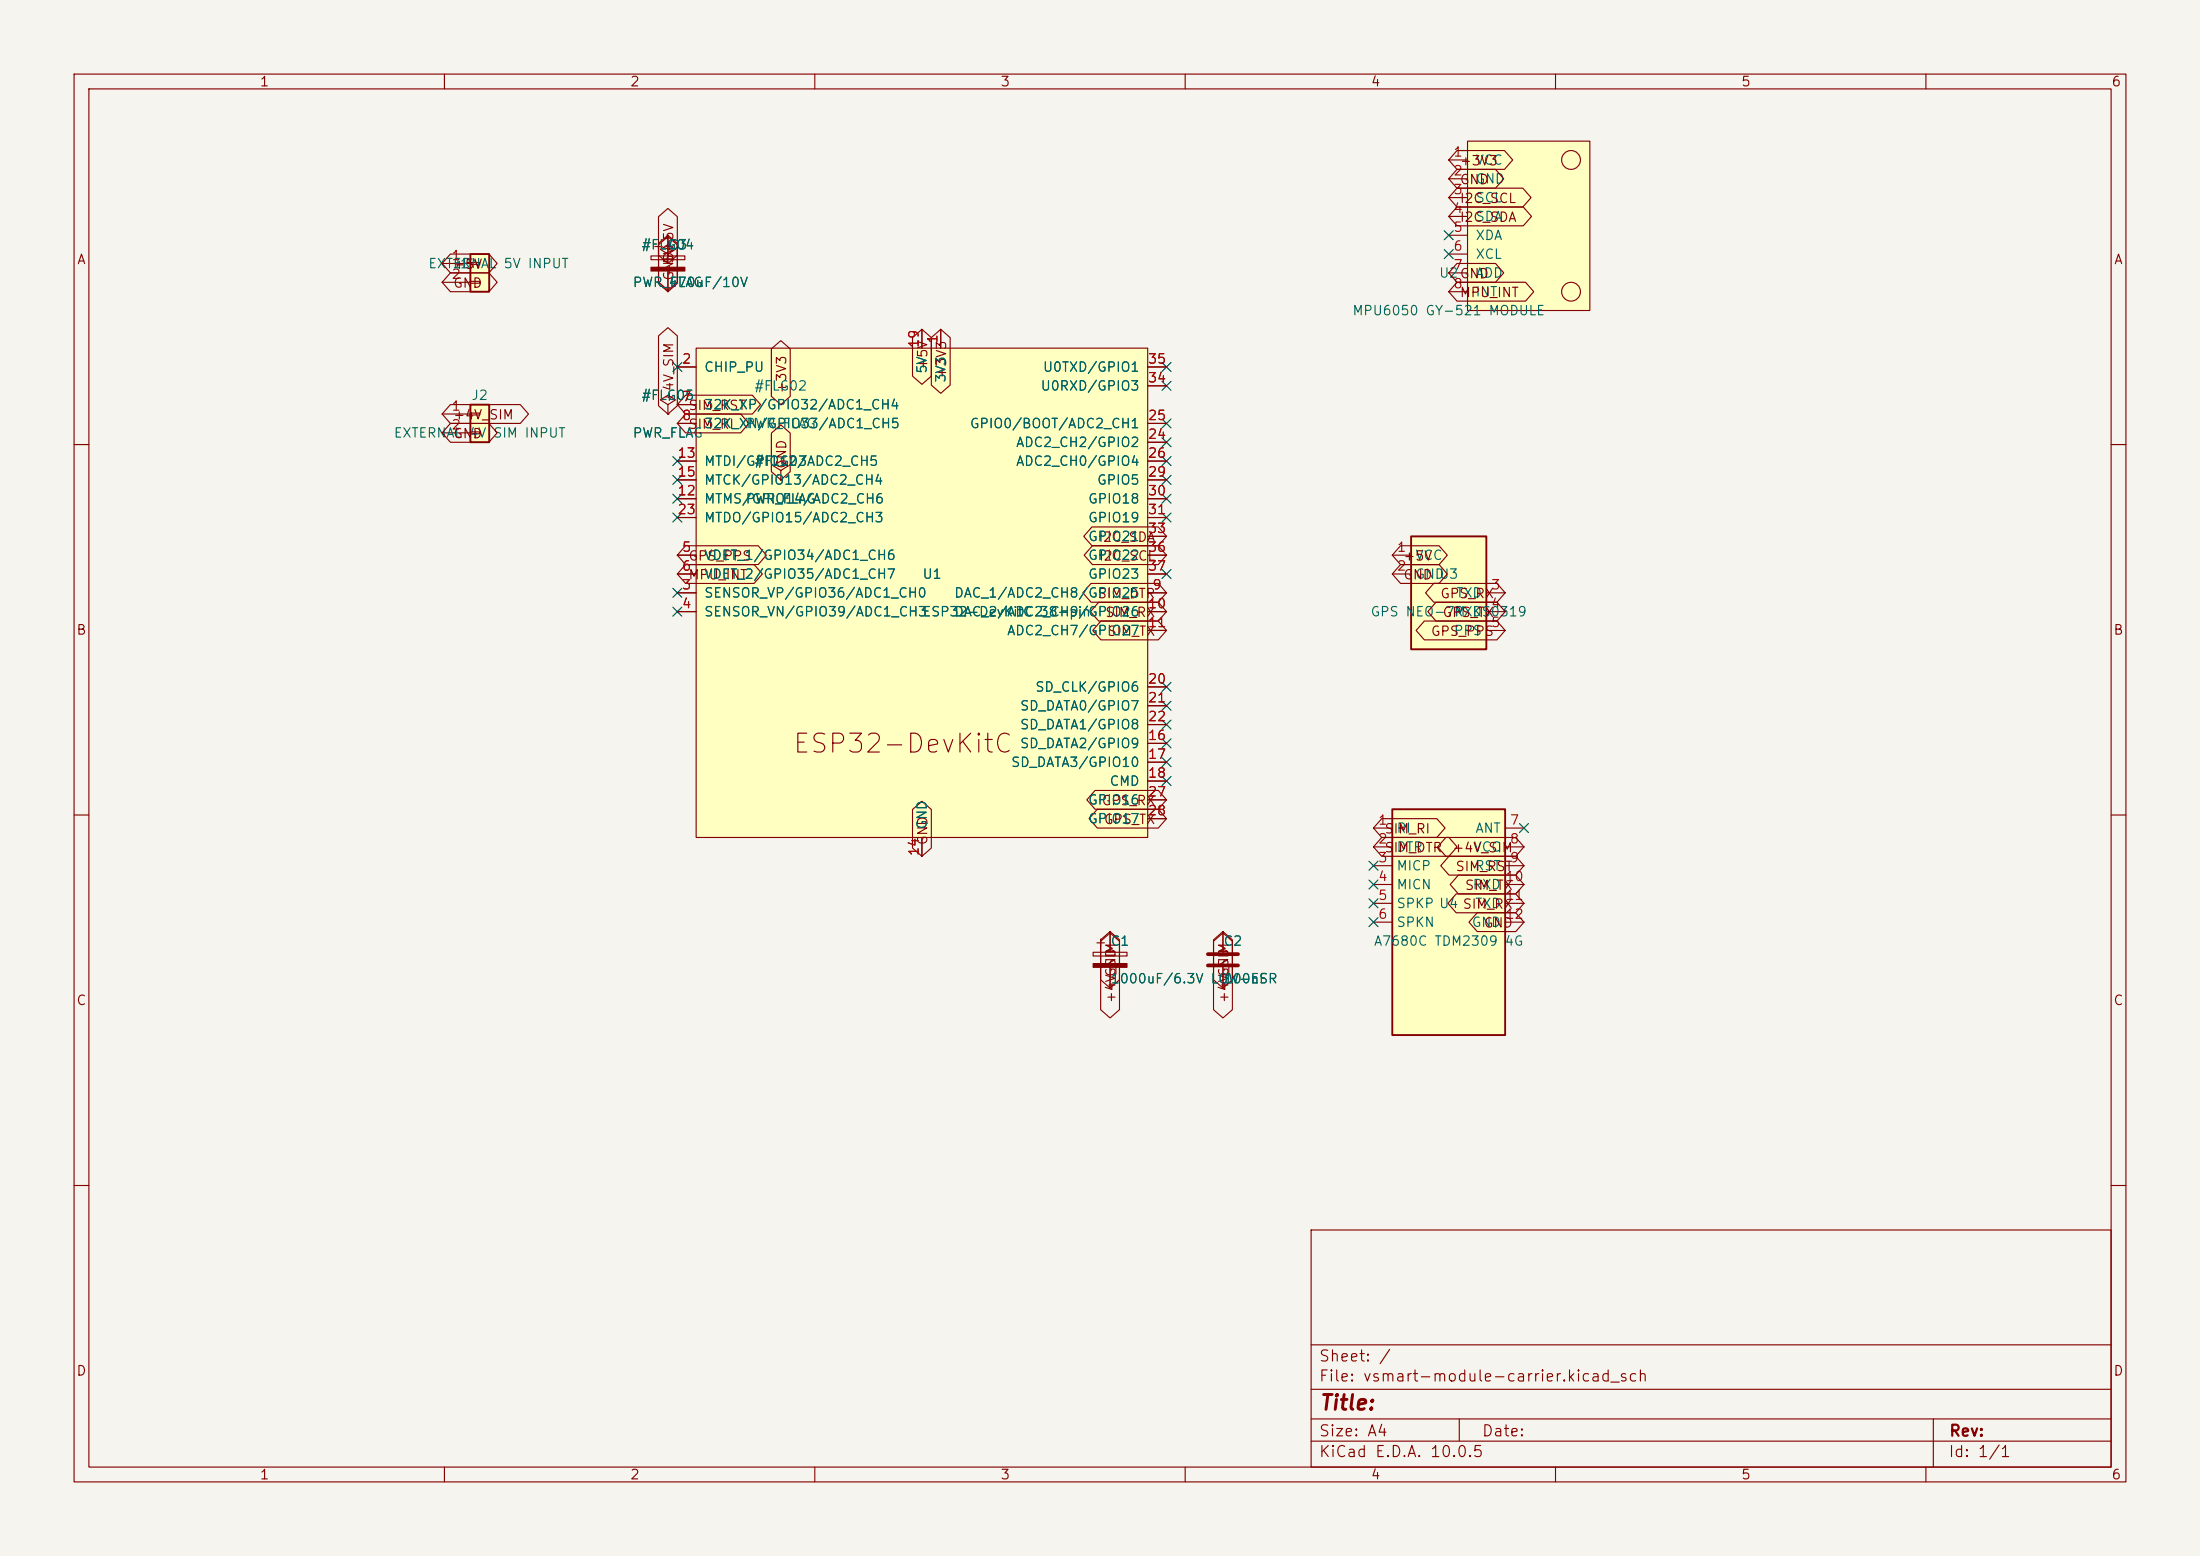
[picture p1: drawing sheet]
<svg xmlns="http://www.w3.org/2000/svg" width="297mm" height="210mm" viewBox="0 0 297 210" stroke-linecap="round" stroke-linejoin="round" font-family="sans-serif">
<path d="M0 0h297v210h-297z" fill="#f5f4ef" stroke="#f5f4ef" stroke-width=".14"/>
<g fill="none" stroke="#840000" stroke-width=".15">
<path d="M10 10h277v190h-277zM12 12h273v186h-273zM60 10v2M110 10v2M160 10v2M210 10v2M260 10v2M10 60h2M285 60h2M10 110h2M285 110h2M10 160h2"/>
<path d="M177 166h108v32h-108zM285 160h2M60 198v2M110 198v2M160 198v2M177 194.5h108M177 191.5h108M177 187.5h108M177 181.5h108M197 191.5v3M210 198v2M260 198v2"/>
<path d="M261 191.5v6.5"/>
</g>
<path d="M63.5 34.3h2.5v5.1h-2.5z" fill="#ffffc2"/>
<path d="M63.5 34.3h2.5v5.1h-2.5z" fill="none" stroke="#840000" stroke-width=".25"/>
<path d="M59.7 35.6h3.8M59.7 38.1h3.8M63.5 35.4h1.3v.3h-1.3zM63.5 38h1.3v.2h-1.3z" fill="none" stroke="#840000" stroke-width=".15"/>
<path d="M190.5 72.4h10.2v15.2h-10.2z" fill="#ffffc2"/>
<path d="M190.5 72.4h10.2v15.2h-10.2z" fill="none" stroke="#840000" stroke-width=".25"/>
<g fill="none" stroke="#840000" stroke-width=".15">
<path d="M90.2 54.6l1-.6-1-.7-1 .7 1 .6v1.3M90.2 55.9h.1M188 74.9h2.5M188 77.5h2.5M200.7 80h2.5M200.7 82.6h2.5M200.7 85.1h2.5M147.6 128.5h4.5v.5h-4.5zM148.1 127.3h1M148.6 126.7v1.1M149.9 125.7v2.8M149.9 130.6v2.8"/>
<path d="M165.1 125.7v2.8M165.1 130.6v2.8"/>
</g>
<path d="M163.1 128.8h4M163.1 130.3h4" fill="none" stroke="#840000" stroke-width=".51"/>
<path d="M147.6 130h4.5v.6h-4.5z" fill="#840000" stroke="#840000" stroke-width=".15"/>
<path d="M188 109.2h15.2v30.5h-15.2z" fill="#ffffc2"/>
<path d="M188 109.2h15.2v30.5h-15.2z" fill="none" stroke="#840000" stroke-width=".25"/>
<path d="M185.4 111.8h2.6M185.4 114.3h2.6M185.4 116.8h2.6M185.4 119.4h2.6M203.2 111.8h2.5M203.2 114.3h2.5M203.2 116.8h2.5M203.2 119.4h2.5M185.4 121.9h2.6M185.4 124.5h2.6M203.2 121.9h2.5M203.2 124.5h2.5" fill="none" stroke="#840000" stroke-width=".15"/>
<path d="M198.1 19.1h16.5v22.8h-16.5z" fill="#ffffc2"/>
<g fill="none" stroke="#840000" stroke-width=".15">
<path d="M198.1 19.1h16.5v22.8h-16.5zM87.9 34.5h4.6v.6h-4.6zM88.4 33.3h1M88.9 32.8v1M90.2 34.3l1-.6-1-.7-1 .7 1 .6v1.3M90.2 35.6h.1M90.2 31.8v2.7M90.2 36.6v2.8M195.6 21.6h2.5M195.6 24.1h2.5M195.6 26.7h2.5M195.6 29.2h2.5"/>
<path d="M195.6 31.8h2.5M195.6 34.3h2.5M195.6 36.8h2.5M195.6 39.4h2.5M105.4 53.3l1-.6-1-.6-1 .6 1 .6v1.3M105.4 54.6h.1"/>
<circle cx="212.1" cy="21.6" r="1.27"/>
<circle cx="212.1" cy="39.4" r="1.27"/>
</g>
<path d="M87.9 36.1h4.6v.5h-4.6z" fill="#840000" stroke="#840000" stroke-width=".15"/>
<path d="M94 47h60.9v66h-60.9z" fill="#ffffc2"/>
<g fill="none" stroke="#840000" stroke-width=".15">
<path d="M91.4 49.5h2.6M91.4 54.6h2.6M91.4 57.2h2.6M94 47h60.9v66h-60.9zM124.5 44.5v2.5M127 44.5v2.5M154.9 49.5h2.6M154.9 57.2h2.6M154.9 59.7h2.6M154.9 52.1h2.6M91.4 74.9h2.6M91.4 77.5h2.6"/>
<path d="M91.4 67.3h2.6M91.4 62.2h2.6M91.4 64.8h2.6M91.4 69.9h2.6M105.4 63.5l1-.6-1-.7-1 .7 1 .6v1.3M105.4 64.8h.1M154.9 74.9h2.6M154.9 77.5h2.6M154.9 67.3h2.6M154.9 62.2h2.6M154.9 64.8h2.6M154.9 69.9h2.6"/>
<path d="M154.9 72.4h2.6M91.4 80h2.6M91.4 82.6h2.6M154.9 80h2.6M154.9 82.6h2.6M154.9 85.1h2.6M154.9 92.7h2.6M154.9 95.3h2.6M154.9 97.8h2.6M124.5 113v2.6M154.9 100.3h2.6M154.9 102.9h2.6"/>
<path d="M154.9 105.4h2.6M154.9 108h2.6M154.9 110.5h2.6"/>
</g>
<path d="M63.5 54.6h2.5v5.1h-2.5z" fill="#ffffc2"/>
<path d="M63.5 54.6h2.5v5.1h-2.5z" fill="none" stroke="#840000" stroke-width=".25"/>
<g fill="none" stroke="#840000" stroke-width=".15">
<path d="M60.8 34.3h5.2l1.1 1.3-1.1 1.2h-5.2l-1.1-1.2zM60.8 36.8h5.2l1.1 1.3-1.1 1.3h-5.2l-1.1-1.3zM88.9 29.2l1.3-1.1 1.2 1.1v5.2l-1.2 1.2-1.3-1.2zM88.9 33.1l1.3-1.2 1.2 1.2v5.2l-1.2 1.1-1.3-1.1zM88.9 32.9l1.3-1.1 1.2 1.1v5.2l-1.2 1.1-1.3-1.1zM90.2 35.6h.1M90.2 31.8v2.7M90.2 36.6v2.8M196.7 38.1h9.2l1.2 1.3-1.2 1.2h-9.2l-1.1-1.2zM196.7 35.6h5.2l1.1 1.2-1.1 1.3h-5.2l-1.1-1.3zM196.7 27.9h8.9l1.2 1.3-1.2 1.3h-8.9l-1.1-1.3zM196.7 25.4h8.9l1.1 1.3-1.1 1.2h-8.9l-1.1-1.2z"/>
<path d="M196.7 22.9h5.2l1.1 1.2-1.1 1.3h-5.2l-1.1-1.3zM196.7 20.3h6.4l1.1 1.3-1.1 1.3h-6.4l-1.1-1.3zM59.7 55.9h3.8M59.7 58.4h3.8M60.8 57.1h5.2l1.1 1.3-1.1 1.3h-5.2l-1.1-1.3zM60.8 54.6h9.4l1.2 1.3-1.2 1.3h-9.4l-1.1-1.3zM63.5 55.8h1.3v.2h-1.3zM63.5 58.3h1.3v.2h-1.3zM88.9 45.3l1.3-1.1 1.2 1.1v9.5l-1.2 1.1-1.3-1.1zM90.2 55.9h.1M91.4 49.5h2.6M91.4 54.6h2.6"/>
<path d="M91.4 57.2h2.6M92.6 55.9h7.4l1.1 1.3-1.1 1.2h-7.4l-1.2-1.2zM92.6 53.3h9l1.1 1.3-1.1 1.3h-9l-1.2-1.3zM104.1 47.1l1.3-1.1 1.3 1.1v6.4l-1.3 1.1-1.3-1.1zM104.1 58.5l1.3-1.2 1.3 1.2v5.2l-1.3 1.1-1.3-1.1zM105.4 54.6h.1M123.2 45.6l1.3-1.1 1.2 1.1v5.2l-1.2 1.1-1.3-1.1zM124.5 44.5v2.5M125.7 45.6l1.3-1.1 1.3 1.1v6.4l-1.3 1.1-1.3-1.1zM127 44.5v2.5M154.9 49.5h2.6M154.9 57.2h2.6"/>
<path d="M154.9 59.7h2.6M154.9 52.1h2.6M91.4 74.9h2.6M91.4 77.5h2.6M91.4 67.3h2.6M91.4 62.2h2.6M91.4 64.8h2.6M91.4 69.9h2.6M92.6 73.7h9.8l1.1 1.2-1.1 1.3h-9.8l-1.2-1.3zM92.6 76.2h9.2l1.1 1.3-1.1 1.2h-9.2l-1.2-1.2zM105.4 64.8h.1M147.3 78.7h9.1l1.1 1.3-1.1 1.3h-9.1l-1.1-1.3z"/>
<path d="M147.4 71.1h9l1.1 1.3-1.1 1.3h-9l-1.1-1.3zM147.5 73.7h8.9l1.1 1.2-1.1 1.3h-8.9l-1.1-1.3zM154.9 74.9h2.6M154.9 77.5h2.6M154.9 67.3h2.6M154.9 62.2h2.6M154.9 64.8h2.6M154.9 69.9h2.6M154.9 72.4h2.6M189.1 76.2h5.2l1.1 1.3-1.1 1.2h-5.2l-1.1-1.2zM189.1 73.7h5.2l1.1 1.2-1.1 1.3h-5.2l-1.1-1.3zM193.6 78.7h8.5l1.1 1.3-1.1 1.3h-8.5l-1.2-1.3z"/>
<path d="M91.4 80h2.6M91.4 82.6h2.6M148.3 81.3h8.1l1.1 1.3-1.1 1.2h-8.1l-1.1-1.2zM148.6 83.8h7.8l1.1 1.3-1.1 1.3h-7.8l-1.1-1.3zM154.9 80h2.6M154.9 82.6h2.6M154.9 85.1h2.6M154.9 92.7h2.6M154.9 95.3h2.6M154.9 97.8h2.6M192.3 83.8h9.8l1.1 1.3-1.1 1.3h-9.8l-1.1-1.3zM193.9 81.3h8.2l1.1 1.3-1.1 1.2h-8.2l-1.2-1.2z"/>
<path d="M123.2 109.3l1.3-1.2 1.2 1.2v5.2l-1.2 1.1-1.3-1.1zM124.5 113v2.6M147.8 106.7h8.6l1.1 1.3-1.1 1.2h-8.6l-1.1-1.2zM148.1 109.2h8.3l1.1 1.3-1.1 1.3h-8.3l-1.1-1.3zM154.9 100.3h2.6M154.9 102.9h2.6M154.9 105.4h2.6M154.9 108h2.6M154.9 110.5h2.6M186.5 110.5h7.5l1.1 1.3-1.1 1.2h-7.5l-1.1-1.2zM186.5 113h9.1l1.1 1.3-1.1 1.3h-9.1l-1.1-1.3zM195.2 113h9.4l1.1 1.3-1.1 1.3h-9.4l-1.1-1.3z"/>
<path d="M195.6 115.6h9l1.1 1.2-1.1 1.3h-9l-1.1-1.3zM196.9 118.1h7.7l1.1 1.3-1.1 1.3h-7.7l-1.1-1.3zM148.6 127l1.3-1.1 1.2 1.1v5.2l-1.2 1.2-1.3-1.2zM148.6 126.8l1.3-1.1 1.2 1.1v9.5l-1.2 1.1-1.3-1.1zM149.9 125.7v2.8M149.9 130.6v2.8M163.8 126.8l1.3-1.1 1.3 1.1v9.5l-1.3 1.1-1.3-1.1zM163.8 127l1.3-1.1 1.3 1.1v5.2l-1.3 1.2-1.3-1.2zM165.1 125.7v2.8M165.1 130.6v2.8M196.6 120.6h8l1.1 1.3-1.1 1.3h-8l-1.1-1.3zM199.4 123.2h5.2l1.1 1.3-1.1 1.2h-5.2l-1.1-1.2z"/>
</g>
<g fill="none" stroke="#000084" stroke-width=".15">
<path d="M195 31.1l1.2 1.3M195 33.7l1.2 1.2M196.2 31.1l-1.2 1.3M196.2 33.7l-1.2 1.2M90.8 48.9l1.2 1.2M92 48.9l-1.2 1.2M156.9 59.1l1.2 1.2M156.9 56.5l1.2 1.3M156.9 51.5l1.2 1.2M156.9 48.9l1.2 1.2M158.1 59.1l-1.2 1.2M158.1 56.5l-1.2 1.3"/>
<path d="M158.1 51.5l-1.2 1.2M158.1 48.9l-1.2 1.2M90.8 61.6l1.2 1.2M90.8 79.4l1.2 1.2M90.8 69.2l1.2 1.3M90.8 64.2l1.2 1.2M90.8 66.7l1.2 1.2M92 61.6l-1.2 1.2M92 79.4l-1.2 1.2M92 69.2l-1.2 1.3M92 64.2l-1.2 1.2M92 66.7l-1.2 1.2"/>
<path d="M156.9 76.9l1.2 1.2M156.9 61.6l1.2 1.2M156.9 64.2l1.2 1.2M156.9 66.7l1.2 1.2M156.9 69.2l1.2 1.3M158.1 76.9l-1.2 1.2M158.1 61.6l-1.2 1.2M158.1 64.2l-1.2 1.2M158.1 66.7l-1.2 1.2M158.1 69.2l-1.2 1.3M90.8 81.9l1.2 1.3M92 81.9l-1.2 1.3"/>
<path d="M156.9 97.2l1.2 1.2M156.9 94.6l1.2 1.3M156.9 92.1l1.2 1.2M156.9 99.7l1.2 1.2M158.1 97.2l-1.2 1.2M158.1 94.6l-1.2 1.3M158.1 92.1l-1.2 1.2M158.1 99.7l-1.2 1.2M156.9 104.8l1.2 1.2M156.9 102.3l1.2 1.2M158.1 104.8l-1.2 1.2M158.1 102.3l-1.2 1.2"/>
<path d="M184.8 116.2l1.2 1.2M184.8 118.8l1.2 1.2M186 116.2l-1.2 1.2M186 118.8l-1.2 1.2M205.1 111.2l1.2 1.2M206.3 111.2l-1.2 1.2M184.8 121.3l1.2 1.2M184.8 123.9l1.2 1.2M186 121.3l-1.2 1.2M186 123.9l-1.2 1.2"/>
</g>
<text font-size="2.5" fill="#840000" x="106.8" y="102.3">ESP32-DevKitC</text>
<text font-size="2" fill="#840000" x="178" y="190.8">Title:</text>
<g font-size="1.5" fill="#840000">
<text x="178" y="184.1">Sheet: /</text>
<text x="178" y="186.8">File: vsmart-module-carrier.kicad_sch</text>
<text x="178" y="197">KiCad E.D.A. 10.0.5</text>
<text x="178" y="194.2">Size: A4</text>
<text x="200" y="194.2">Date:</text>
<text x="263" y="197">Id: 1/1</text>
<text x="263" y="194.2">Rev:</text>
</g>
<g font-size="1.3" fill="#840000">
<text x="35" y="12">1</text>
<text x="85" y="12">2</text>
<text x="135" y="12">3</text>
<text x="185" y="12">4</text>
<text x="235" y="12">5</text>
<text x="285" y="12">6</text>
<text x="197" y="22.6">+3V3</text>
<text x="197" y="27.7">I2C_SCL</text>
<text x="197" y="25.2">GND</text>
<text x="10.3" y="36">A</text>
<text x="197" y="30.3">I2C_SDA</text>
<text x="285.3" y="36">A</text>
<text x="61.1" y="36.6">+5V</text>
<text x="61.1" y="39.2">GND</text>
<text x="91.2" y="38" transform="rotate(-90 91.2 38)">GND+5V</text>
<text x="91.2" y="37.3" transform="rotate(-90 91.2 37.3)">+5V</text>
<text x="197" y="40.4">MPU_INT</text>
<text x="106.5" y="53.2" transform="rotate(-90 106.5 53.2)">+3V3</text>
<text x="125.5" y="50" transform="rotate(-90 125.5 50)">+5V</text>
<text x="128.1" y="51.2" transform="rotate(-90 128.1 51.2)">+3V3</text>
<text x="61.1" y="59.5">GND</text>
<text x="61.1" y="56.9">+4V_SIM</text>
<text x="91.2" y="54.5" transform="rotate(-90 91.2 54.5)">+4V_SIM</text>
<text x="92.8" y="58.2">SIM_RI</text>
<text x="92.8" y="55.7">SIM_RST</text>
<text x="106.5" y="63.4" transform="rotate(-90 106.5 63.4)">GND</text>
<text x="92.8" y="76">GPS_PPS</text>
<text x="148.2" y="73.4">I2C_SDA</text>
<text x="148.3" y="76">I2C_SCL</text>
<text x="189.4" y="76">+5V</text>
<text x="92.8" y="78.5">MPU_INT</text>
<text x="148.1" y="81.1">SIM_DTR</text>
<text x="149.1" y="83.6">SIM_RX</text>
<text x="189.4" y="78.5">GND U3</text>
<text x="194.3" y="81.1">GPS_RX</text>
<text x="194.6" y="83.6">GPS_TX</text>
<text x="10.2" y="86">B</text>
<text x="149.4" y="86.1">SIM_TX</text>
<text x="193.1" y="86.1">GPS_PPS</text>
<text x="285.2" y="86">B</text>
<text x="148.6" y="109">GPS_RX</text>
<text x="148.9" y="111.5">GPS_TX</text>
<text x="186.8" y="112.8">SIM_RI</text>
<text x="125.5" y="114.2" transform="rotate(-90 125.5 114.2)">GND</text>
<text x="186.8" y="115.4">SIM_DTR</text>
<text x="196" y="115.4">+4V_SIM</text>
<text x="196.4" y="117.9">SIM_RST</text>
<text x="197.7" y="120.4">SIM_TX</text>
<text x="200.2" y="125.5">GND</text>
<text x="150.9" y="131.9" transform="rotate(-90 150.9 131.9)">GND</text>
<text x="166.2" y="131.9" transform="rotate(-90 166.2 131.9)">GND</text>
<text x="10.2" y="136">C</text>
<text x="150.9" y="135.5" transform="rotate(-90 150.9 135.5)">+4V_SIM</text>
<text x="166.2" y="135.5" transform="rotate(-90 166.2 135.5)">+4V_SIM</text>
<text x="285.2" y="136">C</text>
<text x="10.2" y="186">D</text>
<text x="285.2" y="186">D</text>
<text x="35" y="200">1</text>
<text x="85" y="200">2</text>
<text x="135" y="200">3</text>
<text x="185" y="200">4</text>
<text x="235" y="200">5</text>
<text x="285" y="200">6</text>
</g>
<g font-size="1.3" fill="#a90000">
<text x="196.1" y="21.5">1</text>
<text x="196.1" y="24">2</text>
<text x="196.1" y="26.5">3</text>
<text x="196.1" y="29.1">4</text>
<text x="60.9" y="35.4">1</text>
<text x="196.1" y="31.6">5</text>
<text x="196.1" y="34.2">6</text>
<text x="60.9" y="38">2</text>
<text x="196.1" y="36.7">7</text>
<text x="196.1" y="39.2">8</text>
<text x="124.3" y="47.1" transform="rotate(-90 124.3 47.1)">19</text>
<text x="126.9" y="46.5" transform="rotate(-90 126.9 46.5)">1</text>
<text x="92" y="49.4">2</text>
<text x="154.9" y="51.9">34</text>
<text x="154.9" y="49.4">35</text>
<text x="60.9" y="55.7">1</text>
<text x="60.9" y="58.3">2</text>
<text x="92" y="54.5">7</text>
<text x="92" y="57">8</text>
<text x="154.9" y="59.6">24</text>
<text x="154.9" y="57">25</text>
<text x="91.4" y="62.1">13</text>
<text x="91.4" y="64.6">15</text>
<text x="154.9" y="62.1">26</text>
<text x="154.9" y="64.6">29</text>
<text x="91.4" y="67.2">12</text>
<text x="91.4" y="69.7">23</text>
<text x="154.9" y="67.2">30</text>
<text x="154.9" y="69.7">31</text>
<text x="92" y="74.8">5</text>
<text x="92" y="77.3">6</text>
<text x="154.9" y="72.3">33</text>
<text x="154.9" y="74.8">36</text>
<text x="154.9" y="77.3">37</text>
<text x="188.5" y="74.8">1</text>
<text x="188.5" y="77.3">2</text>
<text x="92" y="79.9">3</text>
<text x="92" y="82.4">4</text>
<text x="154.9" y="82.4">10</text>
<text x="155.5" y="79.9">9</text>
<text x="201.2" y="79.9">3</text>
<text x="201.2" y="82.4">4</text>
<text x="154.9" y="85">11</text>
<text x="201.2" y="85">5</text>
<text x="154.9" y="92.6">20</text>
<text x="154.9" y="95.1">21</text>
<text x="154.9" y="100.2">16</text>
<text x="154.9" y="97.7">22</text>
<text x="154.9" y="102.7">17</text>
<text x="154.9" y="105.3">18</text>
<text x="154.9" y="107.8">27</text>
<text x="154.9" y="110.4">28</text>
<text x="186" y="111.6">1</text>
<text x="203.7" y="111.6">7</text>
<text x="124.3" y="115.6" transform="rotate(-90 124.3 115.6)">14</text>
<text x="186" y="114.2">2</text>
<text x="186" y="116.7">3</text>
<text x="186" y="119.2">4</text>
<text x="203.1" y="119.2">10</text>
<text x="203.7" y="114.2">8</text>
<text x="203.7" y="116.7">9</text>
<text x="186" y="121.8">5</text>
<text x="186" y="124.3">6</text>
<text x="203.1" y="121.8">11</text>
<text x="203.1" y="124.3">12</text>
</g>
<g font-size="1.3" fill="#006464">
<text x="199.1" y="22.6">VCC</text>
<text x="199.1" y="25.1">GND</text>
<text x="199.1" y="27.6">SCL</text>
<text x="86.5" y="34">#FLG04</text>
<text x="90.2" y="34">C3</text>
<text x="199.1" y="30.2">SDA</text>
<text x="199.1" y="32.7">XDA</text>
<text x="199.1" y="35.3">XCL</text>
<text x="57.7" y="36.5">EXTERNAL 5V INPUT</text>
<text x="61" y="36.5">J1</text>
<text x="85.3" y="39.1">PWR_FLAG</text>
<text x="90.2" y="39.1">470uF/10V</text>
<text x="194.2" y="37.8">U2GND</text>
<text x="199.1" y="37.8">ADD</text>
<text x="199.1" y="40.3">INT</text>
<text x="182.5" y="42.9">MPU6050 GY-521 MODULE</text>
<text x="95" y="50.5">CHIP_PU</text>
<text x="101.7" y="53">#FLG02</text>
<text x="125.4" y="50.5" transform="rotate(-90 125.4 50.5)">5V</text>
<text x="128" y="51.7" transform="rotate(-90 128 51.7)">3V3</text>
<text x="140.4" y="53">U0RXD/GPIO3</text>
<text x="140.7" y="50.5">U0TXD/GPIO1</text>
<text x="53.1" y="59.4">EXTERNAL 4V</text>
<text x="63.6" y="54.3">J2</text>
<text x="66.5" y="59.4">SIM INPUT</text>
<text x="85.3" y="59.4">PWR_FLAG</text>
<text x="86.5" y="54.3">#FLG05</text>
<text x="95" y="55.6">32K_XP/GPIO32/ADC1_CH4</text>
<text x="95" y="58.1">32K_XN/GPIO33/ADC1_CH5</text>
<text x="100.6" y="58.1">PWR_FLAG</text>
<text x="130.8" y="58.1">GPIO0/BOOT/ADC2_CH1</text>
<text x="95" y="63.2">MTDI/GPIO12/ADC2_CH5</text>
<text x="95" y="65.7">MTCK/GPIO13/ADC2_CH4</text>
<text x="101.7" y="63.2">#FLG03</text>
<text x="137.1" y="60.7">ADC2_CH2/GPIO2</text>
<text x="137.1" y="63.2">ADC2_CH0/GPIO4</text>
<text x="148" y="65.7">GPIO5</text>
<text x="95" y="68.3">MTMS/GPIO14/ADC2_CH6</text>
<text x="95" y="70.8">MTDO/GPIO15/ADC2_CH3</text>
<text x="100.6" y="68.3">PWR_FLAG</text>
<text x="146.8" y="68.3">GPIO18</text>
<text x="146.8" y="70.8">GPIO19</text>
<text x="95" y="75.9">VDET_1/GPIO34/ADC1_CH6</text>
<text x="146.8" y="73.4">GPIO21</text>
<text x="146.8" y="75.9">GPIO22</text>
<text x="191" y="75.9">VCC</text>
<text x="95" y="81">SENSOR_VP/GPIO36/ADC1_CH0</text>
<text x="95" y="83.5">SENSOR_VN/GPIO39/ADC1_CH3</text>
<text x="95" y="78.4">VDET_2/GPIO35/ADC1_CH7</text>
<text x="124.4" y="78.4">U1</text>
<text x="124.4" y="83.5">ESP32-DevKitC 38-pin</text>
<text x="128.7" y="81">DAC_1/ADC2_CH8/GPIO25</text>
<text x="128.7" y="83.5">DAC_2/ADC2_CH9/GPIO26</text>
<text x="146.8" y="78.4">GPIO23</text>
<text x="184.9" y="83.5">GPS NEO-7M KS0319</text>
<text x="191" y="78.4">GND</text>
<text x="196.2" y="83.5">RXD</text>
<text x="196.5" y="81">TXD</text>
<text x="135.9" y="86.1">ADC2_CH7/GPIO27</text>
<text x="196.2" y="86.1">PPS</text>
<text x="139.7" y="93.7">SD_CLK/GPIO6</text>
<text x="137.6" y="101.3">SD_DATA2/GPIO9</text>
<text x="137.6" y="96.2">SD_DATA0/GPIO7</text>
<text x="137.6" y="98.8">SD_DATA1/GPIO8</text>
<text x="136.4" y="103.8">SD_DATA3/GPIO10</text>
<text x="149.7" y="106.4">CMD</text>
<text x="125.4" y="112" transform="rotate(-90 125.4 112)">GND</text>
<text x="146.8" y="108.9">GPIO16</text>
<text x="146.8" y="111.5">GPIO17</text>
<text x="188.4" y="112.7">RI</text>
<text x="199.1" y="112.7">ANT</text>
<text x="188.4" y="115.3">DTR</text>
<text x="188.4" y="117.8">MICP</text>
<text x="198.8" y="115.3">VCC</text>
<text x="199" y="117.8">RST</text>
<text x="188.4" y="120.3">MICN</text>
<text x="188.4" y="122.9">SPKP U4 SIM_RX</text>
<text x="188.4" y="125.4">SPKN</text>
<text x="198.6" y="125.4">GND</text>
<text x="198.7" y="120.3">RXD</text>
<text x="199" y="122.9">TXD</text>
<text x="149.8" y="128">C1</text>
<text x="165.1" y="128">C2</text>
<text x="185.4" y="128">A7680C TDM2309 4G</text>
<text x="149.8" y="133">1000uF/6.3V LOW-ESR</text>
<text x="165.1" y="133">100nF</text>
</g>
</svg>
